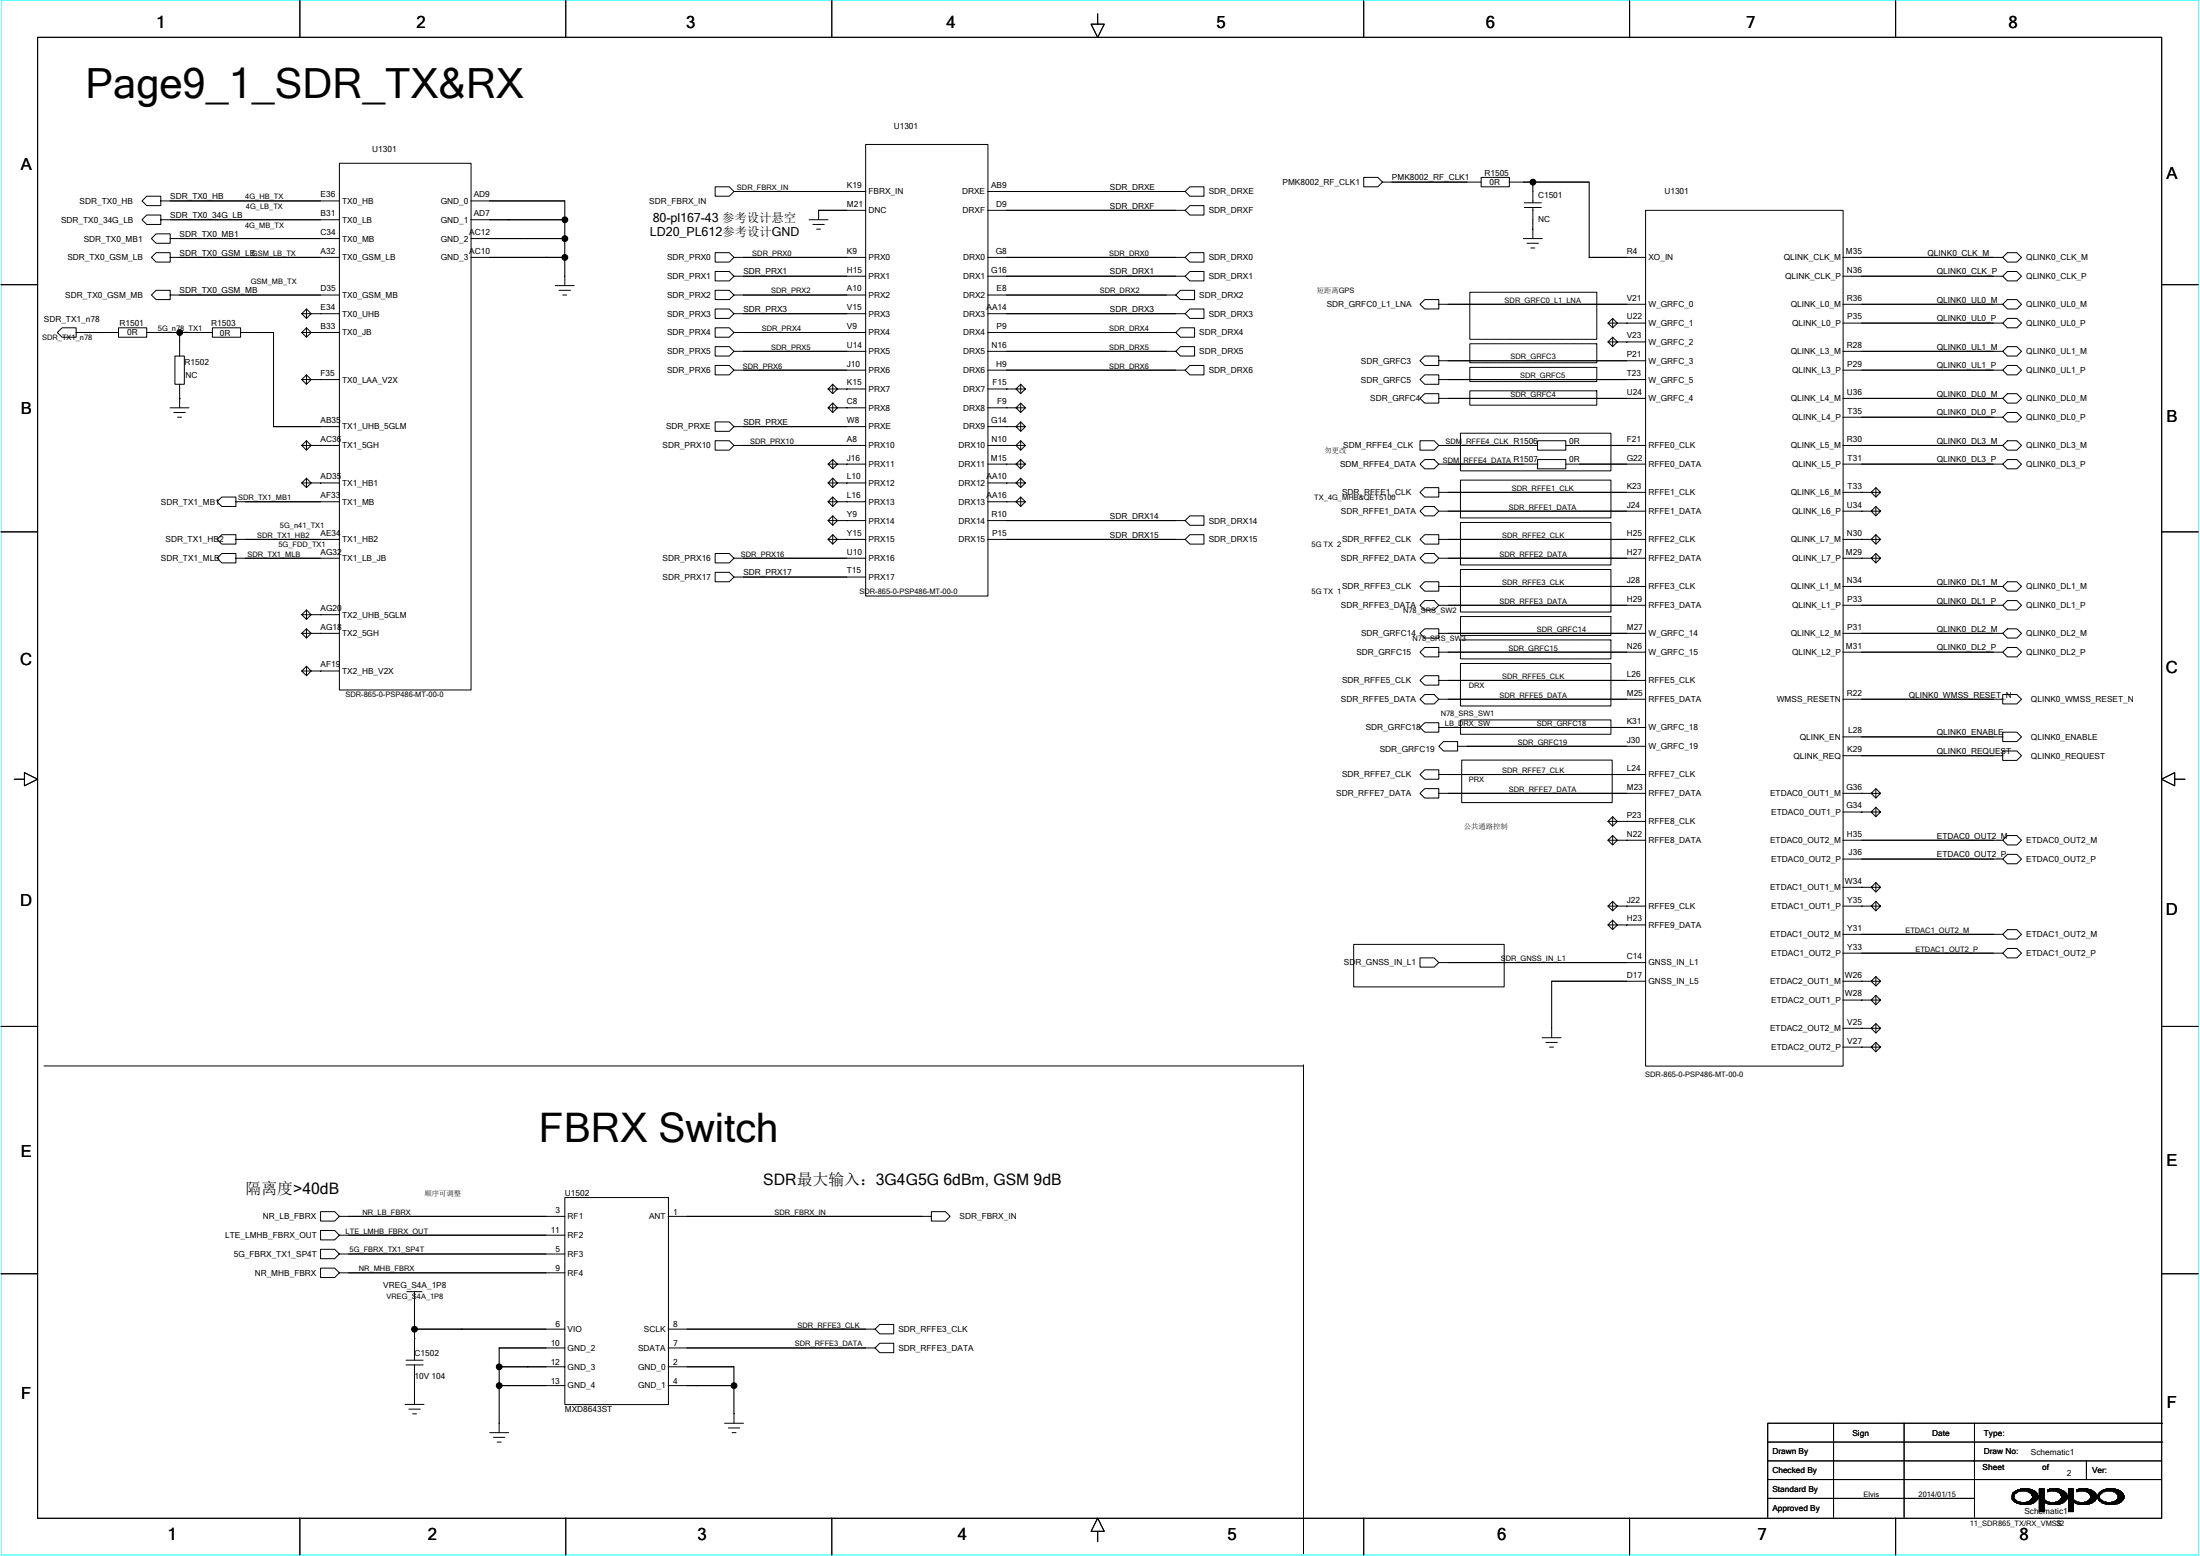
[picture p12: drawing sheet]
<svg xmlns="http://www.w3.org/2000/svg" width="297mm" height="210mm" viewBox="0 0 297 210" stroke-linecap="round" stroke-linejoin="round" font-family="sans-serif">
<path d="M.1 0h296.8v209.8h-296.8z" fill="none" stroke="#0ff" stroke-width=".14"/>
<g fill="none" stroke="#000" stroke-width=".14">
<path d="M5.1 5h286.8v199.9h-286.8zM40.5 .1v5M76.4 .1v5M112.3 .1v5M116.9 19.5h16.5v60.9h-16.5zM148.2 1.9v1.4h.9l-.9 1.7-.9-1.7h.9M184.1 .1v5M220 .1v5M255.9 .1v5M.1 38.4h5M19.2 29.7l.6-.7h1.9v1.3h-1.9zM19.8 26.5h1.9v1.2h-1.9l-.6-.6z"/>
<path d="M21.1 31.6h1.9v1.2h-1.9l-.7-.6zM21.1 34.1h1.9v1.3h-1.9l-.7-.7zM21.1 39.2h1.9v1.2h-1.9l-.7-.6zM21.7 27.1h24.1M21.7 29.7h24.1M23 32.2h22.8M23 34.7h22.8M23 39.8h22.8M45.8 22h17.8v71.1h-17.8zM63.6 27.1h12.7v11.4M63.6 32.2h12.7M63.6 34.7h12.7"/>
<path d="M63.6 29.7h12.7M75 38.5h2.5M75.5 39.2h1.5M76 39.8h.5M96.6 25.2h1.9l.6 .6-.6 .7h-1.9zM96.6 36.6h1.9l.6 .7-.6 .6h-1.9zM96.6 39.2h1.9l.6 .6-.6 .6h-1.9zM96.6 34.1h1.9l.6 .6-.6 .7h-1.9zM99.1 39.8h17.8M99.1 25.8h17.8M99.1 37.3h17.8M109.2 29.7h2.6"/>
<path d="M109.7 30.3h1.6M110.3 30.9h.5M110.5 28.4h6.4M110.5 28.4v1.3M116.9 34.7h-17.8M133.3 34.7h26.7M133.3 39.8h25.5M133.3 37.3h26.7M159.4 39.2h1.9v1.2h-1.9l-.7-.6zM160 25.8l.7-.6h1.9v1.3h-1.9zM160 28.4l.7-.7h1.9v1.3h-1.9zM160 34.7l.7-.6h1.9v1.3h-1.9z"/>
<path d="M160 25.8h-26.7M160 28.4h-26.7M160.7 36.6h1.9v1.3h-1.9l-.7-.6zM184.1 23.9h1.9l.7 .7-.7 .6h-1.9zM186.6 24.6h13.4M198.5 39.4h17.1v6.4h-17.1zM200 23.9h3.8v1.3h-3.8zM203.8 24.6h10.8v10.2M205.7 32.2h2.5M205.8 28h2.3M205.8 27.4h2.3M206.2 32.8h1.5"/>
<path d="M206.7 33.5h.5M207 28v4.2M207 24.6v2.8M214.5 34.7h7.7M222.2 28.4h26.7v115.5h-26.7zM248.8 37.3h21.6M270.4 37.3l.6-.7h1.3l.6 .7-.6 .6h-1.3zM270.4 34.7h-21.6M271 34.1h1.3l.6 .6-.6 .7h-1.3l-.6-.7zM291.8 38.4h5M8.4 44.2h1.9v1.3h-1.9l-.7-.6zM10.3 44.9h5.7"/>
<path d="M16 44.2h3.8v1.3h-3.8zM19.8 44.9h8.9M23 55h2.5M23.5 55.7h1.5M23.6 48h1.3v3.9h-1.3zM24 56.3h.5M24.3 44.9v3.2M24.3 51.8v3.2M28.7 44.2h3.8v1.3h-3.8zM32.5 44.9h4.4v12.7h8.9M40.7 44.9l.7-.7 .6 .7-.6 .6-.7-.6h1.3M40.7 42.3l.7-.6 .6 .6-.6 .7-.7-.7h1.3"/>
<path d="M40.7 51.2l.7-.6 .6 .6-.6 .7-.7-.7h1.3M41.4 41.7v1.3M41.4 44.2v1.3M41.4 50.6v1.3M41.4 59.5v1.2M42 44.9h3.8M42 42.3h3.8M42 51.2h3.8M96.6 56.9h1.9l.6 .7-.6 .6h-1.9zM96.6 41.7h1.9l.6 .6-.6 .7h-1.9zM96.6 44.2h1.9l.6 .7-.6 .6h-1.9zM96.6 46.8h1.9l.6 .6-.6 .6h-1.9z"/>
<path d="M96.6 49.3h1.9l.6 .7-.6 .6h-1.9zM96.6 59.5h1.9l.6 .6-.6 .6h-1.9zM99.1 44.9h17.8M99.1 57.6h17.8M99.1 42.3h17.8M99.1 47.4h17.8M111.8 55l.6-.6 .7 .6-.7 .7-.6-.7h1.3M111.8 52.5l.6-.6 .7 .6-.7 .6-.6-.6h1.3M112.4 51.8v1.3M112.4 54.4v1.3M113 52.5h3.9M113 55h3.9"/>
<path d="M116.9 50h-17.8M133.3 44.9h25.5M133.3 57.6h3.9M133.3 42.3h26.7M133.3 47.4h25.5M133.3 50h26.7M133.3 52.5h3.9M133.3 55h3.9M137.2 52.5h1.2l-.6 .6-.6-.6 .6-.6 .6 .6M137.2 55h1.2l-.6 .7-.6-.7 .6-.6 .6 .6M137.2 57.6h1.2l-.6 .6-.6-.6 .6-.7 .6 .7M137.8 51.8v1.3"/>
<path d="M137.8 54.4v1.3M137.8 56.9v1.3M137.8 59.5v1.2M158.7 44.9l.7-.7h1.9v1.3h-1.9zM158.7 47.4l.7-.6h1.9v1.2h-1.9zM160.7 41.7h1.9v1.3h-1.9l-.7-.7zM160.7 49.3h1.9v1.3h-1.9l-.7-.6zM191.7 59.5h1.9l.7 .6-.7 .6h-1.9zM192.4 40.4h1.9v1.3h-1.9l-.7-.6zM192.4 50.6h1.9v1.3h-1.9l-.7-.7zM192.4 48h1.9v1.3h-1.9l-.7-.6zM192.4 53.1h1.9v1.3h-1.9l-.7-.6z"/>
<path d="M194.2 41.1h28M194.2 48.7h28M197.2 58.5h20.3v5h-20.3zM198.5 49.6h17.1v1.9h-17.1zM198.5 46.4h17.1v2.6h-17.1zM198.5 52.7h17.1v2h-17.1zM207.6 59.5h3.8v1.2h-3.8zM217.1 43.6l.6-.6 .7 .6-.7 .6-.6-.6h5.1M217.1 46.1l.6-.6 .7 .6-.7 .7-.6-.7h5.1M217.7 42.9v1.3M217.7 45.5v1.3M222.2 51.2h-28"/>
<path d="M222.2 53.8h-28M248.8 41.1h21.6M248.8 43.6h21.6M248.8 47.4h21.6M248.8 50h21.6M248.8 53.8h21.6M248.8 56.3h21.6M270.4 41.1l.6-.7h1.3l.6 .7-.6 .6h-1.3zM270.4 43.6l.6-.6h1.3l.6 .6-.6 .6h-1.3zM271 46.8h1.3l.6 .6-.6 .6h-1.3l-.6-.6zM271 49.3h1.3l.6 .7-.6 .6h-1.3l-.6-.6zM271 53.1h1.3l.6 .7-.6 .6h-1.3l-.6-.6z"/>
<path d="M271 55.7h1.3l.6 .6-.6 .6h-1.3l-.6-.6zM.1 71.8h5M29.9 67.1h2v1.2h-2l-.6-.6zM29.9 74.7h2v1.3h-2l-.6-.7zM29.9 72.2h2v1.2h-2l-.6-.6zM31.8 75.3h14M31.8 67.7h14M31.8 72.8h14M40.7 65.2l.7-.7 .6 .7-.6 .6-.7-.6h1.3M40.7 60.1l.7-.6 .6 .6-.6 .6-.7-.6h1.3M41.4 64.5v1.3M42 60.1h3.8"/>
<path d="M42 65.2h3.8M96.6 77.2h1.9l.6 .7-.6 .6h-1.9zM96.6 74.7h1.9l.6 .6-.6 .7h-1.9zM99.1 77.9h17.8M111.8 72.8l.6-.6 .7 .6-.7 .6-.6-.6h1.3M111.8 70.3l.6-.7 .7 .7-.7 .6-.6-.6h1.3M111.8 67.7l.6-.6 .7 .6-.7 .6-.6-.6h1.3M111.8 65.2l.6-.7 .7 .7-.7 .6-.6-.6h1.3M111.8 62.6l.6-.6 .7 .6-.7 .7-.6-.7h1.3M112.4 62v1.3M112.4 64.5v1.3M112.4 67.1v1.2"/>
<path d="M112.4 69.6v1.3M112.4 72.1v1.3M113 72.8h3.9M113 62.6h3.9M113 65.2h3.9M113 67.7h3.9M113 70.3h3.9M116.9 75.3h-17.8M116.9 60.1h-17.8M133.3 62.6h3.9M133.3 60.1h3.9M133.3 70.3h26.7"/>
<path d="M137.2 62.6h1.2l-.6 .7-.6-.7 .6-.6 .6 .6M137.2 60.1h1.2l-.6 .6-.6-.6 .6-.6 .6 .6M137.2 65.2h1.2l-.6 .6-.6-.6 .6-.7 .6 .7M137.2 67.7h1.2l-.6 .6-.6-.6 .6-.6 .6 .6M137.2 65.2h-3.9M137.2 67.7h-3.9M137.8 62v1.3M137.8 64.5v1.3M137.8 67.1v1.2M160 72.8h-26.7M160.7 72.2h1.9v1.2h-1.9l-.7-.6zM160.7 69.6h1.9v1.3h-1.9l-.7-.6z"/>
<path d="M191.7 62.6l.7-.6h1.2l.7 .6-.7 .7h-1.2zM191.7 69l.7-.7h1.2l.7 .7-.7 .6h-1.2zM191.7 75.3l.7-.6h1.2l.7 .6-.7 .7h-1.2zM192.4 65.8h1.9v1.3h-1.9l-.7-.7zM192.4 72.2h1.9v1.2h-1.9l-.7-.6zM192.4 78.5h1.9v1.3h-1.9l-.7-.7zM194.2 62.6h13.4M197.2 64.8h20.3v5.1h-20.3zM197.2 70.5h20.3v5.7h-20.3zM197.2 76.9h20.3v5.7h-20.3zM207.6 62h3.8v1.3h-3.8zM207.6 60.1h-13.4"/>
<path d="M222.2 72.8h-28M222.2 66.4h-28M222.2 79.1h-28M222.2 62.6h-10.8M222.2 69h-28M222.2 75.3h-28M222.2 60.1h-10.8M248.8 79.1h21.6M248.8 62.6h21.6M248.8 60.1h21.6M253.3 65.8v1.3M253.3 68.3v1.3"/>
<path d="M253.3 72.1v1.3M253.3 74.7v1.3M253.9 66.4l-.6-.6-.7 .6 .7 .7 .6-.7h-5.1M253.9 69l-.6-.7-.7 .7 .7 .6 .6-.6h-5.1M253.9 72.8l-.6-.6-.7 .6 .7 .6 .6-.6h-5.1M253.9 75.3l-.6-.6-.7 .6 .7 .7 .6-.7h-5.1M270.4 60.1l.6-.6h1.3l.6 .6-.6 .6h-1.3zM270.4 62.6l.6-.6h1.3l.6 .6-.6 .7h-1.3zM271 78.5h1.3l.6 .6-.6 .7h-1.3l-.6-.7zM291.8 71.8h5M40.7 83l.7-.7 .6 .7-.6 .6-.7-.6h1.3M40.7 85.5l.7-.6 .6 .6-.6 .6-.7-.6h1.3"/>
<path d="M40.7 90.6l.7-.7 .6 .7-.6 .6-.7-.6h1.3M41.4 82.3v1.3M41.4 84.8v1.3M41.4 89.9v1.3M42 85.5h3.8M42 83h3.8M42 90.6h3.8M191.7 81.7l.7-.7h1.2l.7 .7-.7 .6h-1.2zM191.7 94.4l.7-.7h1.2l.7 .7-.7 .6h-1.2zM191.7 85.5l.7-.6h1.9v1.2h-1.9zM192.4 91.2h1.9v1.3h-1.9l-.7-.7zM192.4 97.5h1.9v1.3h-1.9l-.7-.6z"/>
<path d="M192.4 87.4h1.9v1.2h-1.9l-.7-.6zM194.2 91.8h28M194.2 94.4h28M194.2 85.5h28M194.2 98.2h28M197.2 83.2h20.3v2.5h-20.3zM197.2 97.2h20.3v1.9h-20.3zM197.2 86.4h20.3v2.5h-20.3zM197.2 89.5h20.3v5.8h-20.3zM222.2 81.7h-28M222.2 88h-28M248.8 81.7h21.6"/>
<path d="M270.4 93.7h1.9l.6 .7-.6 .6h-1.9zM270.4 98.8h1.9l.6 .6-.6 .7h-1.9zM270.4 85.5l.6-.6h1.3l.6 .6-.6 .6h-1.3zM270.4 94.4h-21.6M270.4 85.5h-21.6M270.4 88h-21.6M270.4 99.4h-21.6M271 81h1.3l.6 .7-.6 .6h-1.3l-.6-.6zM271 87.4h1.3l.6 .6-.6 .6h-1.3l-.6-.6zM1.9 105.2h1.4v-.9l1.8 .9-1.8 .8v-.8M192.4 103.9h1.9v1.3h-1.9l-.7-.7zM192.4 106.4h1.9v1.3h-1.9l-.7-.6z"/>
<path d="M194.2 104.5h28M194.2 107.1h28M194.9 100.1h1.9v1.2h-1.9l-.6-.6zM197.4 102.6h20.3v5.7h-20.3zM217.1 110.8l.6-.6 .7 .6-.7 .7-.6-.7h5.1M217.1 113.4l.6-.6 .7 .6-.7 .6-.6-.6h5.1M217.7 110.2v1.3M217.7 112.7v1.3M222.2 100.7h-25.4M253.3 106.4v1.3M253.3 108.9v1.3M253.3 119.1v1.3"/>
<path d="M253.9 119.7l-.6-.6-.7 .6 .7 .7 .6-.7h-5.1M253.9 109.6l-.6-.7-.7 .7 .7 .6 .6-.6h-5.1M253.9 107.1l-.6-.7-.7 .7 .7 .6 .6-.6h-5.1M270.4 101.3h1.9l.6 .7-.6 .6h-1.9zM270.4 102h-21.6M270.4 113.4h-21.6M270.4 115.9h-21.6M271 112.8h1.3l.6 .6-.6 .6h-1.3l-.6-.6zM271 115.3h1.3l.6 .6-.6 .7h-1.3l-.6-.7zM293.6 105.2v-.9l-1.8 .9 1.8 .8v-.8h1.4M.1 138.5h5M182.8 127.4h20.3v5.8h-20.3z"/>
<path d="M191.7 129.3h1.9l.7 .6-.7 .6h-1.9zM209.5 132.4h12.7M209.5 132.4v7.6M217.1 122.3l.6-.7 .7 .7-.7 .6-.6-.6h5.1M217.1 124.8l.6-.6 .7 .6-.7 .7-.6-.7h5.1M217.7 121.6v1.3M217.7 124.2v1.3M222.2 129.9h-28M253.3 121.6v1.3M253.3 131.8v1.3M253.3 134.3v1.3M253.3 138.1v1.3"/>
<path d="M253.9 132.4l-.6-.6-.7 .6 .7 .7 .6-.7h-5.1M253.9 135l-.6-.7-.7 .7 .7 .6 .6-.6h-5.1M253.9 138.8l-.6-.7-.7 .7 .7 .6 .6-.6h-5.1M253.9 122.3l-.6-.7-.7 .7 .7 .6 .6-.6h-5.1M270.4 126.1l.6-.6h1.3l.6 .6-.6 .6h-1.3zM270.4 126.1h-21.6M270.4 128.6h-21.6M271 128h1.3l.6 .6-.6 .7h-1.3l-.6-.7zM291.8 138.5h5M5.9 143.8h170.1M176 143.7v66M208.2 140h2.6"/>
<path d="M208.7 140.7h1.6M209.2 141.3h.6M253.3 140.7v1.2M253.9 141.3l-.6-.6-.7 .6 .7 .6 .6-.6h-5.1M.1 171.9h5M43.3 168.6h1.9l.6 .6-.6 .7h-1.9zM43.3 163.5h1.9l.6 .6-.6 .7h-1.9zM43.3 171.1h1.9l.6 .7-.6 .6h-1.9zM43.3 166.1h1.9l.6 .6-.6 .6h-1.9zM45.8 169.2h30.5M54.9 174.3h2.1M55.9 179.4h20.4"/>
<path d="M56 174.3v9.3M76.3 161.6h14v27.9h-14zM76.3 164.1h-30.5M76.3 171.8h-30.5M76.3 166.7h-30.5M90.2 164.1h35.6M90.3 161.6h.1M118.1 179.4l.7-.7h1.9v1.3h-1.9zM118.2 179.4h-28M125.7 163.5h2l.6 .6-.6 .7h-2zM291.8 171.9h5M54.7 189.5h2.6"/>
<path d="M54.8 183.6h2.3M54.8 184.2h2.3M55.2 190.2h1.5M55.7 190.8h.5M56 184.2v5.3M66.1 193.3h2.6M66.6 194h1.6M67.1 194.6h.6M67.4 181.9h8.9M67.4 184.4h8.9M67.4 187h8.9M67.4 181.9v11.4"/>
<path d="M90.2 184.4h8.9v7.7M90.2 187h8.9M97.8 192.1h2.6M98.3 192.7h1.6M98.8 193.3h.6M118.2 181.9h-28M118.8 181.3h1.9v1.2h-1.9l-.7-.6zM238.7 194.6h53.3M247.6 192v12.8M257.1 192v12.8M266.6 192v12.8M281.7 197.1v2.6"/>
<path d="M291.9 199.7h-53.2M291.9 197.1h-53.2M292 192.1h-53.3v12.6M40.5 204.9v4.9M76.4 204.9v4.9M112.3 204.9v4.9M148.2 206.7h.9l-.9-1.8-.9 1.8h.9v1.3M184.1 204.9v4.9M220 204.9v4.9M238.7 202.2h27.9M255.9 204.9v4.9M271.6 201.7h.3"/>
<path d="M271.6 201.8h.3M271.6 202h.3M271.6 202.1h.3M271.6 202.2h.3M271.6 202.3h.5v.3M271.8 201.4h.5M271.8 202.5h.4M271.8 201.4l.6-.3 .5-.2h1.1l.1 .2h.4v.1h.2v.1l.3 .1v.2h.1v.2h.1v.4h-.1a1.41 1.41 0 0 1-1.6 .8 2.59 2.59 0 0 1-1.4-.3l-.2-.2-.2-.2v-.5zM271.8 201.4v1.1M271.9 202.6h.4M271.9 201.4v.3M271.9 202.2v.4"/>
<path d="M272 201.3h.5M272 202.7h.5M272.1 201.3v.3h-.3M272.2 201.2v.3M272.2 202.4v.3M272.2 201.4h.1l.3-.2h1.1l.6 .4v.2h.2v.4h-.2v.1l-.2 .2v.1l-.5 .1-.2 .1h-.6v-.1h-.2l-.7-.4v-.6zM272.3 202.8h2.3M272.3 202.6v.3M272.4 201.1h2M272.4 201v.3M272.4 202.7v.2M272.6 201v.2"/>
<path d="M272.6 202.7v.2M272.7 201v.2M272.7 202.7v.3M272.8 200.9h1.2M272.8 200.9v.3M272.8 202.7v.3M272.8 201.2h-.5v.3M272.9 203h1.1M272.9 200.9v.3M272.9 202.8v.2M273.1 200.9v.3M273.1 202.8v.2"/>
<path d="M273.2 200.9v.3M273.2 202.8v.2M273.3 200.9v.3M273.3 202.8v.2M273.4 200.9v.3M273.4 202.8v.2M273.6 201.2h1M273.6 200.9v.3M273.6 202.7v.3M273.7 200.9v.3M273.7 202.7v.3M273.8 201.3h.9"/>
<path d="M273.8 200.9v.4M273.8 202.7v.3M274 200.9v.4M274 202.6v.4M274.1 201.4h.9M274.1 200.9v.6M274.1 202.6v.4M274.2 202.3h.9M274.2 202.5h.8M274.2 201v.5M274.2 202.4v.6M274.3 201.6h.8"/>
<path d="M274.3 201.7h.8M274.3 201.8h.8M274.3 201v.7M274.4 202h.8M274.5 201.2v1.7M274.6 201.2v1.5M274.7 201.2v1.5h-.9M274.8 201.3l.1 1.3h-.8M275 201.4v1.1M275.1 201.5v.9M275.1 202.2h-.8v.7M275.2 201.9v.2h-.8"/>
<path d="M275.3 201.3h.7M275.3 201.4h.7M275.3 201.1h.7M275.3 201.2h.7M275.3 201.6h.7M275.3 202.8h.7M275.3 201.7h.7M275.3 203h.7M275.3 203.1h.7M275.3 203.2h.7M275.3 203.3h.7M275.3 203.5h.7"/>
<path d="M275.3 203.6h.7M275.3 201.8h.7M275.3 202h.7M275.3 202.1h.7M275.3 202.2h.7M275.3 202.3h.7M275.3 202.7h1.1M275.3 202.5h.8M275.3 202.6h1M275.3 203.7h.7M275.3 204h.7M275.3 203.9h.7"/>
<path d="M275.4 200.9v3.1M275.5 200.9v3.1M275.6 200.9v3.1M275.7 200.9v3.1M275.9 200.9v3.1M276 200.9v3.1M276 200.9h-.7M276.1 202.4v.3M276.2 202.8h2.3M276.2 202.6v.3M276.4 202.7v.2M276.5 201.3v-.1h1.1l.2 .1h.2l.3 .5h.1v.4h-.1v.1l-.3 .2v.1l-.5 .1-.1 .1h-.6v-.1h-.4v-.1h-.2l-.2-.3"/>
<path d="M276.5 201v.3M276.5 202.7v.2M276.6 201v.2M276.6 202.7v.3M276.7 200.9h1.2M276.8 200.9v.3M276.8 202.7v.3M276.8 201.2h-.3M276.9 203h1M276.9 200.9v.3M276.9 202.8v.2M277 200.9v.3"/>
<path d="M277 202.8v.2M277.1 200.9v.3M277.1 202.8v.2M277.3 200.9v.3M277.3 202.8v.2M277.4 200.9v.3M277.4 202.8v.2M277.5 201.2h1v1.5M277.5 200.9v.3M277.5 202.7v.3M277.6 200.9v.3M277.6 202.7v.3"/>
<path d="M277.7 201.3h1M277.7 202.7h1M277.8 200.9v.4M277.8 202.7v.3M277.9 200.9v.4M277.9 202.6v.4M278 201.4h.9M278 202.6h.8M278 200.9v.6M278 202.6v.4M278.1 202.3h1M278.1 202.5h.8"/>
<path d="M278.1 201v.5M278.1 202.4v.6M278.3 201.6h.8M278.3 201.7h.8M278.3 201.8h.8M278.3 202.2h.8M278.3 201v.7M278.3 202.2v.7M278.3 201.1h-1.8l.3-.2h1.2v.2h.3l.5 .2v.1l.2 .2v.2h.2v.4h-.2v.1l-.3 .4-.6 .3h-1.6l-.5-.4M278.4 202h.8M278.4 202.1h.8M278.4 201.2v1.7"/>
<path d="M278.7 201.2v1.5M278.8 201.3v1.3M278.9 201.4v1.1M279 201.5v.9M279.2 201.9v.2M279.3 201.3h.6M279.3 201.4h.6M279.3 200.9h.6M279.3 201.1h.6M279.3 201.2h.6M279.3 201.6h.6M279.3 202.8h.6"/>
<path d="M279.3 201.7h.6M279.3 203h.6M279.3 203.1h.6M279.3 203.2h.6M279.3 203.3h.6M279.3 203.5h.6M279.3 203.6h.6M279.3 201.8h.6M279.3 202h.6M279.3 202.1h.6M279.3 202.2h.6M279.3 202.3h.6"/>
<path d="M279.3 202.5h.8M279.3 202.7h1M279.3 202.6h.9M279.3 203.7h.6M279.3 204h.6M279.3 203.9h.6M279.3 200.9v3.1M279.4 200.9v3.1M279.5 200.9v3.1M279.7 200.9v3.1M279.8 200.9v3.1M279.9 200.9v3.1"/>
<path d="M280.1 202.4v.3M280.2 202.8h2.3M280.2 202.6v.1M280.3 202.6v.3M280.4 201.2h.3M280.4 201.1h1.8M280.4 201.3v-.1h1.2a1 1 0 0 1 .6 .6h.1v.4h-.1v.1l-.2 .2v.1l-.5 .1-.2 .1-1-.1v-.1l-.4-.1v-.2M280.4 201.1l.3-.2h1.3v.2h.3l.7 .5 .1 .2v.4h-.1a1.57 1.57 0 0 1-1.9 .8h-.7v-.2l-.5-.1v-.1M280.4 201v.3M280.4 202.7v.2M280.6 201v.2M280.6 202.7v.3"/>
<path d="M280.7 200.9h1.2M280.7 200.9v.3M280.7 202.7v.3M280.8 203h1.1M280.8 200.9v.3M280.8 202.8v.2M280.9 200.9v.3M280.9 202.8v.2M281.1 200.9v.3M281.1 202.8v.2M281.2 200.9v.3M281.2 202.8v.2"/>
<path d="M281.3 200.9v.3M281.3 202.8v.2M281.4 201.2h1.1M281.5 200.9v.3M281.5 202.7v.3M281.6 200.9v.3M281.6 202.7v.3M281.7 201.3h.9M281.7 202.7h.9M281.7 200.9v.3M281.7 202.7v.3M281.8 200.9v.4"/>
<path d="M281.8 202.6v.4M281.9 201.4h1M282 201v.5M282 202.6v.4M282.1 202.5h.8M282.1 201v.5M282.1 202.4v.6M282.2 201.6h.8M282.2 201.7h.8M282.2 202.2h.9M282.2 202.3h.8M282.2 201v.6"/>
<path d="M282.2 202.3v.6M282.3 201.8h.8M282.3 202h.8M282.3 202.1h.8M282.3 201v1.9M282.5 201.2v1.5M282.6 201.2v1.5M282.7 201.3v1.3h-.8M282.8 201.4v1.2M283 201.7v.7M283.2 201.8h.3M283.2 202h.3"/>
<path d="M283.2 202.1h.3M283.2 202.2h.3M283.3 201.6h.3M283.3 201.7h.3M283.3 202.3h.3v.3M283.3 201.5v1M283.4 201.4h.5M283.4 202.5h.3M283.5 201.4v.4M283.5 202.1v.5M283.6 202.6h.3M283.6 201.6h.1v-.2h.1v-.1l.3-.1h1.3l.2 .1v.1h.1v.2h.2v.1h.1v.5l-.6 .5h-.3l-.1 .1h-.5l-.2-.1-.5-.1-.3-.4v-.5h.1z"/>
<path d="M283.6 201.3v.4M283.7 201.2h.3v-.1h.3v-.2h1.3v.2h.4v.1h.3v.1a.63 .63 0 0 1 .3 1v.2l-.5 .2v.1a3.4 3.4 0 0 1-2.1 0l-.5-.2-.2-.3a.63 .63 0 0 1 .4-1zM283.7 202.4v.3h.4M283.8 201.2h.6M283.8 202.8h2.3M283.8 201.2v.3M283.8 202.4v.5M284 201v.3M284 202.6v.3M284.1 201.1h1.8M284.1 201v.3M284.1 202.7v.2"/>
<path d="M284.1 201.3h-.4v.3M284.2 201v.2M284.2 202.7v.3M284.3 200.9v.3M284.3 202.7v.3M284.5 200.9h1M284.5 203h1M284.5 200.9v.3M284.5 202.8v.2M284.6 200.9v.3M284.6 202.8v.2M284.7 200.9v.3"/>
<path d="M284.7 202.8v.2M284.9 200.9v.3M284.9 202.8v.2M285 200.9v.3M285 202.8v.2M285.1 201.2h1v1.7M285.1 200.9v.3M285.1 202.7v.3M285.2 200.9v.3M285.2 202.7v.3M285.3 201.3h1M285.4 200.9v.4"/>
<path d="M285.4 202.7v.3M285.5 200.9v.4M285.5 202.6v.4M285.6 201.4h.9M285.6 202.6h.8M285.6 200.9v.4M285.6 202.6v.4M285.7 202.5h.8M285.7 201v.5M285.7 202.4v.6M285.9 201.6h.8M285.9 201.7h.8"/>
<path d="M285.9 201v.7M286 201.8h.8v.4M286 202h.8M286 202.1h.8M286 202.2h.8M286 201v1.9M286.3 201.2v1.5h-1M286.4 201.3v1.4M286.5 201.4v1.1M286.6 201.5v.9M286.7 202.3h-.8v.7"/>
<circle cx="76.3" cy="34.7" r=".39"/>
<circle cx="76.3" cy="29.7" r=".39"/>
<circle cx="76.3" cy="32.2" r=".39"/>
<circle cx="207" cy="24.6" r=".39"/>
<circle cx="24.3" cy="44.9" r=".39"/>
<circle cx="56" cy="179.4" r=".39"/>
<circle cx="67.4" cy="184.5" r=".39"/>
<circle cx="67.4" cy="187" r=".39"/>
<circle cx="99.1" cy="187" r=".39"/>
</g>
<path d="M205.7 24.6h1.3zM207 29.7v1.2zM207 24.6v1.2zM21.7 44.9h1.3zM23 44.9h1.3zM24.3 44.9v1.2zM56 179.4v1.2zM56 180.6v1.3zM67.4 187h1.3zM92.8 187h1.2z" fill="#000"/>
<g fill="#000">
<circle cx="76.3" cy="29.7" r=".4"/>
<circle cx="76.3" cy="34.7" r=".4"/>
<circle cx="76.3" cy="32.2" r=".4"/>
<circle cx="207" cy="24.6" r=".4"/>
<circle cx="24.3" cy="44.9" r=".4"/>
<circle cx="56" cy="179.4" r=".4"/>
<circle cx="67.4" cy="184.4" r=".4"/>
<circle cx="67.4" cy="187" r=".4"/>
<circle cx="99.1" cy="187" r=".4"/>
</g>
<text font-size="5.6" x="11.6" y="13.3">Page9_1_SDR_TX&amp;RX</text>
<text font-size="5.5" x="72.8" y="154.1">FBRX Switch</text>
<g font-size="2.2">
<text x="21.1" y="3.8">1</text>
<text x="56.2" y="3.8">2</text>
<text x="92.7" y="3.8">3</text>
<text x="127.8" y="3.8">4</text>
<text x="164.2" y="3.8">5</text>
<text x="200.6" y="3.8">6</text>
<text x="235.8" y="3.8">7</text>
<text x="271.2" y="3.8">8</text>
<text x="2.8" y="23">A</text>
<text x="292.5" y="24.1">A</text>
<text x="2.8" y="55.8">B</text>
<text x="292.5" y="57">B</text>
<text x="2.7" y="89.7">C</text>
<text x="292.4" y="90.8">C</text>
<text x="2.7" y="122.3">D</text>
<text x="292.4" y="123.5">D</text>
<text x="2.8" y="156.2">E</text>
<text x="292.5" y="157.3">E</text>
<text x="2.9" y="188.8">F</text>
<text x="292.6" y="189.9">F</text>
<text x="22.6" y="207.8">1</text>
<text x="57.8" y="207.8">2</text>
<text x="94.2" y="207.8">3</text>
<text x="129.3" y="207.8">4</text>
<text x="165.7" y="207.8">5</text>
<text x="202.2" y="207.8">6</text>
<text x="237.3" y="207.8">7</text>
<text x="272.7" y="207.8">8</text>
</g>
<g font-size="2.1">
<text x="33.2" y="161.2">隔离度&gt;40dB</text>
<text x="103.1" y="159.9">SDR最大输入：3G4G5G 6dBm, GSM 9dB</text>
</g>
<g font-size="1.7">
<text x="88.1" y="29.9">80-pl167-43 参考设计悬空</text>
<text x="87.8" y="31.8">LD20_PL612参考设计GND</text>
</g>
<g font-size="1.1">
<text x="120.7" y="17.4">U1301</text>
<text x="50.2" y="20.5">U1301</text>
<text x="200.4" y="23.7">R1505</text>
<text x="10.7" y="27.5">SDR_TX0_HB</text>
<text x="23" y="26.9">SDR_TX0_HB</text>
<text x="23" y="29.4">SDR_TX0_34G_LB</text>
<text x="43.3" y="26.6">E36</text>
<text x="43.3" y="29.2">B31</text>
<text x="46.2" y="27.5">TX0_HB</text>
<text x="59.5" y="27.5">GND_0</text>
<text x="64" y="29.2">AD7</text>
<text x="64" y="26.6">AD9</text>
<text x="87.7" y="27.5">SDR_FBRX_IN</text>
<text x="114.3" y="25.4">K19</text>
<text x="114.3" y="27.9">M21</text>
<text x="117.3" y="26.2">FBRX_IN</text>
<text x="117.3" y="28.8">DNC</text>
<text x="129.9" y="26.2">DRXE</text>
<text x="130" y="28.8">DRXF</text>
<text x="133.8" y="25.4">AB9</text>
<text x="134.5" y="27.9">D9</text>
<text x="149.9" y="25.6">SDR_DRXE</text>
<text x="149.9" y="28.2">SDR_DRXF</text>
<text x="163.2" y="26.2">SDR_DRXE</text>
<text x="163.2" y="28.8">SDR_DRXF</text>
<text x="173.2" y="25">PMK8002_RF_CLK1</text>
<text x="187.9" y="24.3">PMK8002_RF_CLK1</text>
<text x="201.1" y="24.9">0R</text>
<text x="207.7" y="26.7">C1501</text>
<text x="207.7" y="29.9">NC</text>
<text x="224.7" y="26.2">U1301</text>
<text x="8.3" y="30">SDR_TX0_34G_LB</text>
<text x="9.1" y="35.1">SDR_TX0_GSM_LB</text>
<text x="11.3" y="32.6">SDR_TX0_MB1</text>
<text x="24.3" y="32">SDR_TX0_MB1</text>
<text x="24.3" y="34.5">SDR_TX0_GSM_LBGSM_LB_TX</text>
<text x="43.3" y="34.2">A32</text>
<text x="43.3" y="31.7">C34</text>
<text x="46.2" y="30">TX0_LB</text>
<text x="46.2" y="32.6">TX0_MB</text>
<text x="46.2" y="35.1">TX0_GSM_LB</text>
<text x="59.5" y="30">GND_1</text>
<text x="59.5" y="32.6">GND_2</text>
<text x="59.5" y="35.1">GND_3</text>
<text x="63.3" y="31.7">AC12</text>
<text x="63.3" y="34.2">AC10</text>
<text x="90.1" y="35.1">SDR_PRX0</text>
<text x="114.3" y="34.2">K9</text>
<text x="117.3" y="35.1">PRX0</text>
<text x="130" y="35.1">DRX0</text>
<text x="134.4" y="34.2">G8</text>
<text x="163.2" y="35.1">SDR_DRX0</text>
<text x="219.6" y="34.2">R4</text>
<text x="222.6" y="35.1">XO_IN</text>
<text x="240.9" y="35.1">QLINK_CLK_M</text>
<text x="249.2" y="34.2">M35</text>
<text x="260.2" y="34.5">QLINK0_CLK_M</text>
<text x="273.6" y="35.1">QLINK0_CLK_M</text>
<text x="8.8" y="40.2">SDR_TX0_GSM_MB</text>
<text x="24.3" y="39.6">SDR_TX0_GSM_MB</text>
<text x="43.3" y="39.3">D35</text>
<text x="43.3" y="41.8">E34</text>
<text x="46.2" y="40.2">TX0_GSM_MB</text>
<text x="90.1" y="40.2">SDR_PRX2</text>
<text x="90.1" y="37.7">SDR_PRX1</text>
<text x="100.4" y="37">SDR_PRX1</text>
<text x="114.3" y="36.8">H15</text>
<text x="114.3" y="39.3">A10</text>
<text x="114.3" y="41.8">V15</text>
<text x="117.3" y="37.7">PRX1</text>
<text x="117.3" y="40.2">PRX2</text>
<text x="130" y="37.7">DRX1</text>
<text x="130" y="40.2">DRX2</text>
<text x="133.2" y="41.8">AA14</text>
<text x="133.8" y="36.8">G16</text>
<text x="134.6" y="39.3">E8</text>
<text x="149.9" y="37">SDR_DRX1</text>
<text x="161.9" y="40.2">SDR_DRX2</text>
<text x="163.2" y="37.7">SDR_DRX1</text>
<text x="179.1" y="41.4">SDR_GRFC0_L1_LNA</text>
<text x="219.6" y="40.6">V21</text>
<text x="222.6" y="41.4">W_GRFC_0</text>
<text x="241" y="37.7">QLINK_CLK_P</text>
<text x="241.8" y="41.4">QLINK_L0_M</text>
<text x="249.3" y="36.8">N36</text>
<text x="249.3" y="40.6">R36</text>
<text x="261.5" y="37">QLINK0_CLK_P</text>
<text x="261.5" y="40.8">QLINK0_UL0_M</text>
<text x="273.6" y="37.7">QLINK0_CLK_P</text>
<text x="273.6" y="41.4">QLINK0_UL0_M</text>
<text x="5.9" y="43.5">SDR_TX1_n78</text>
<text x="16.1" y="44">R1501</text>
<text x="17.2" y="45.2">0R</text>
<text x="28.5" y="44">R1503</text>
<text x="29.7" y="45.3">0R</text>
<text x="43.3" y="44.4">B33</text>
<text x="46.2" y="42.7">TX0_UHB</text>
<text x="46.2" y="45.3">TX0_JB</text>
<text x="90.1" y="45.3">SDR_PRX4</text>
<text x="90.1" y="47.8">SDR_PRX5</text>
<text x="90.1" y="42.7">SDR_PRX3</text>
<text x="100.4" y="42.1">SDR_PRX3</text>
<text x="114.3" y="44.4">V9</text>
<text x="114.3" y="46.9">U14</text>
<text x="117.3" y="42.7">PRX3</text>
<text x="117.3" y="45.3">PRX4</text>
<text x="117.3" y="47.8">PRX5</text>
<text x="130" y="42.7">DRX3</text>
<text x="130" y="45.3">DRX4</text>
<text x="130" y="47.8">DRX5</text>
<text x="133.9" y="46.9">N16</text>
<text x="134.6" y="44.4">P9</text>
<text x="149.9" y="42.1">SDR_DRX3</text>
<text x="161.9" y="45.3">SDR_DRX4</text>
<text x="161.9" y="47.8">SDR_DRX5</text>
<text x="163.2" y="42.7">SDR_DRX3</text>
<text x="219.6" y="43.1">U22</text>
<text x="219.6" y="45.7">V23</text>
<text x="222.6" y="44">W_GRFC_1</text>
<text x="222.6" y="46.5">W_GRFC_2</text>
<text x="241.8" y="47.8">QLINK_L3_M</text>
<text x="242" y="44">QLINK_L0_P</text>
<text x="249.3" y="46.9">R28</text>
<text x="249.4" y="43.1">P35</text>
<text x="261.5" y="43.4">QLINK0_UL0_P</text>
<text x="261.5" y="47.2">QLINK0_UL1_M</text>
<text x="273.6" y="44">QLINK0_UL0_P</text>
<text x="273.6" y="47.8">QLINK0_UL1_M</text>
<text x="24.9" y="49.3">R1502</text>
<text x="25" y="51">NC</text>
<text x="43.3" y="50.7">F35</text>
<text x="46.2" y="51.6">TX0_LAA_V2X</text>
<text x="90.1" y="50.3">SDR_PRX6</text>
<text x="114.3" y="49.5">J10</text>
<text x="114.3" y="52">K15</text>
<text x="117.3" y="50.3">PRX6</text>
<text x="117.3" y="52.9">PRX7</text>
<text x="130" y="50.3">DRX6</text>
<text x="130" y="52.9">DRX7</text>
<text x="134" y="52">F15</text>
<text x="134.5" y="49.5">H9</text>
<text x="163.2" y="50.3">SDR_DRX6</text>
<text x="183.7" y="49.1">SDR_GRFC3</text>
<text x="183.7" y="51.6">SDR_GRFC5</text>
<text x="219.6" y="53.3">U24</text>
<text x="219.6" y="48.2">P21</text>
<text x="219.6" y="50.7">T23</text>
<text x="222.6" y="49.1">W_GRFC_3</text>
<text x="222.6" y="51.6">W_GRFC_5</text>
<text x="242" y="50.3">QLINK_L3_P</text>
<text x="249.3" y="53.3">U36</text>
<text x="249.4" y="49.5">P29</text>
<text x="261.5" y="49.7">QLINK0_UL1_P</text>
<text x="261.5" y="53.5">QLINK0_DL0_M</text>
<text x="273.6" y="50.3">QLINK0_UL1_P</text>
<text x="43.3" y="57.1">AB35</text>
<text x="43.3" y="59.6">AC36</text>
<text x="46.2" y="58">TX1_UHB_5GLM</text>
<text x="89.9" y="58">SDR_PRXE</text>
<text x="100.4" y="57.3">SDR_PRXE</text>
<text x="114.3" y="54.5">C8</text>
<text x="114.3" y="57.1">W8</text>
<text x="114.3" y="59.6">A8</text>
<text x="117.3" y="55.4">PRX8</text>
<text x="117.3" y="58">PRXE</text>
<text x="130" y="55.4">DRX8</text>
<text x="130" y="58">DRX9</text>
<text x="133.8" y="57.1">G14</text>
<text x="133.9" y="59.6">N10</text>
<text x="134.6" y="54.5">F9</text>
<text x="185" y="54.1">SDR_GRFC4</text>
<text x="211.9" y="59.9">0R</text>
<text x="219.6" y="59.6">F21</text>
<text x="222.6" y="54.1">W_GRFC_4</text>
<text x="241.8" y="54.1">QLINK_L4_M</text>
<text x="242" y="56.7">QLINK_L4_P</text>
<text x="249.3" y="59.6">R30</text>
<text x="249.5" y="55.8">T35</text>
<text x="261.5" y="56.1">QLINK0_DL0_P</text>
<text x="261.5" y="59.9">QLINK0_DL3_M</text>
<text x="273.6" y="54.1">QLINK0_DL0_M</text>
<text x="273.6" y="56.7">QLINK0_DL0_P</text>
<text x="43.3" y="64.7">AD35</text>
<text x="46.2" y="60.5">TX1_5GH</text>
<text x="46.2" y="65.6">TX1_HB1</text>
<text x="89.4" y="60.5">SDR_PRX10</text>
<text x="114.3" y="62.2">J16</text>
<text x="114.3" y="64.7">L10</text>
<text x="117.3" y="60.5">PRX10</text>
<text x="117.3" y="63">PRX11</text>
<text x="117.3" y="65.6">PRX12</text>
<text x="129.4" y="60.5">DRX10</text>
<text x="129.4" y="63">DRX11</text>
<text x="129.4" y="65.6">DRX12</text>
<text x="133.2" y="64.7">AA10</text>
<text x="133.8" y="62.2">M15</text>
<text x="180.9" y="63">SDM_RFFE4_DATA</text>
<text x="181.4" y="60.5">SDM_RFFE4_CLK</text>
<text x="211.9" y="62.4">0R</text>
<text x="219.6" y="62.2">G22</text>
<text x="219.6" y="66">K23</text>
<text x="222.6" y="60.5">RFFE0_CLK</text>
<text x="222.6" y="63">RFFE0_DATA</text>
<text x="241.8" y="60.5">QLINK_L5_M</text>
<text x="242" y="63">QLINK_L5_P</text>
<text x="249.5" y="62.2">T31</text>
<text x="249.5" y="66">T33</text>
<text x="261.5" y="62.4">QLINK0_DL3_P</text>
<text x="273.6" y="60.5">QLINK0_DL3_M</text>
<text x="273.6" y="63">QLINK0_DL3_P</text>
<text x="21.7" y="68.1">SDR_TX1_MB1</text>
<text x="43.3" y="67.2">AF33</text>
<text x="46.2" y="68.1">TX1_MB</text>
<text x="114.3" y="67.2">L16</text>
<text x="114.3" y="69.8">Y9</text>
<text x="117.3" y="68.1">PRX13</text>
<text x="117.3" y="70.7">PRX14</text>
<text x="129.4" y="68.1">DRX13</text>
<text x="129.4" y="70.7">DRX14</text>
<text x="133.2" y="67.2">AA16</text>
<text x="133.9" y="69.8">R10</text>
<text x="149.9" y="70">SDR_DRX14</text>
<text x="163.2" y="70.7">SDR_DRX14</text>
<text x="181" y="69.4">SDR_RFFE1_DATA</text>
<text x="181.2" y="66.8">SDR_RFFE1_CLK</text>
<text x="219.6" y="68.5">J24</text>
<text x="222.6" y="69.4">RFFE1_DATA</text>
<text x="222.6" y="66.8">RFFE1_CLK</text>
<text x="241.8" y="66.8">QLINK_L6_M</text>
<text x="242" y="69.4">QLINK_L6_P</text>
<text x="249.3" y="68.5">U34</text>
<text x="21.7" y="75.7">SDR_TX1_MLB</text>
<text x="22.3" y="73.2">SDR_TX1_HB2</text>
<text x="43.3" y="74.8">AG32</text>
<text x="43.3" y="72.3">AE34</text>
<text x="46.2" y="73.2">TX1_HB2</text>
<text x="46.2" y="75.7">TX1_LB_JB</text>
<text x="89.4" y="75.7">SDR_PRX16</text>
<text x="100.4" y="77.6">SDR_PRX17</text>
<text x="114.3" y="72.3">Y15</text>
<text x="114.3" y="74.8">U10</text>
<text x="114.3" y="77.4">T15</text>
<text x="117.3" y="73.2">PRX15</text>
<text x="117.3" y="75.7">PRX16</text>
<text x="129.4" y="73.2">DRX15</text>
<text x="133.9" y="72.3">P15</text>
<text x="149.9" y="72.6">SDR_DRX15</text>
<text x="163.2" y="73.2">SDR_DRX15</text>
<text x="181" y="75.7">SDR_RFFE2_DATA</text>
<text x="181.2" y="73.2">SDR_RFFE2_CLK</text>
<text x="219.6" y="74.8">H27</text>
<text x="219.6" y="72.3">H25</text>
<text x="222.6" y="75.7">RFFE2_DATA</text>
<text x="222.6" y="73.2">RFFE2_CLK</text>
<text x="241.8" y="73.2">QLINK_L7_M</text>
<text x="242" y="75.7">QLINK_L7_P</text>
<text x="249.2" y="74.8">M29</text>
<text x="249.3" y="72.3">N30</text>
<text x="43.3" y="82.5">AG20</text>
<text x="46.2" y="83.4">TX2_UHB_5GLM</text>
<text x="89.4" y="78.3">SDR_PRX17</text>
<text x="117.3" y="78.3">PRX17</text>
<text x="181" y="82.1">SDR_RFFE3_DATA</text>
<text x="181.2" y="79.5">SDR_RFFE3_CLK</text>
<text x="219.6" y="81.2">H29</text>
<text x="219.6" y="78.7">J28</text>
<text x="222.6" y="82.1">RFFE3_DATA</text>
<text x="222.6" y="79.5">RFFE3_CLK</text>
<text x="241.8" y="79.5">QLINK_L1_M</text>
<text x="242" y="82.1">QLINK_L1_P</text>
<text x="249.3" y="78.7">N34</text>
<text x="249.4" y="81.2">P33</text>
<text x="261.5" y="78.9">QLINK0_DL1_M</text>
<text x="261.5" y="81.4">QLINK0_DL1_P</text>
<text x="273.6" y="79.5">QLINK0_DL1_M</text>
<text x="273.6" y="82.1">QLINK0_DL1_P</text>
<text x="43.3" y="85">AG18</text>
<text x="46.2" y="85.9">TX2_5GH</text>
<text x="183.1" y="88.4">SDR_GRFC15</text>
<text x="183.8" y="85.9">SDR_GRFC14</text>
<text x="219.6" y="87.5">N26</text>
<text x="219.6" y="85">M27</text>
<text x="222.6" y="85.9">W_GRFC_14</text>
<text x="222.6" y="88.4">W_GRFC_15</text>
<text x="241.8" y="85.9">QLINK_L2_M</text>
<text x="242" y="88.4">QLINK_L2_P</text>
<text x="249.2" y="87.5">M31</text>
<text x="249.4" y="85">P31</text>
<text x="261.5" y="87.8">QLINK0_DL2_P</text>
<text x="261.5" y="85.2">QLINK0_DL2_M</text>
<text x="273.6" y="85.9">QLINK0_DL2_M</text>
<text x="273.6" y="88.4">QLINK0_DL2_P</text>
<text x="43.3" y="90.1">AF19</text>
<text x="46.2" y="91">TX2_HB_V2X</text>
<text x="181" y="94.8">SDR_RFFE5_DATA</text>
<text x="181.2" y="92.2">SDR_RFFE5_CLK</text>
<text x="219.6" y="93.9">M25</text>
<text x="219.6" y="91.3">L26</text>
<text x="222.6" y="92.2">RFFE5_CLK</text>
<text x="222.6" y="94.8">RFFE5_DATA</text>
<text x="239.9" y="94.8">WMSS_RESETN</text>
<text x="249.3" y="93.9">R22</text>
<text x="257.7" y="94.1">QLINK0_WMSS_RESET_N</text>
<text x="274.2" y="94.8">QLINK0_WMSS_RESET_N</text>
<text x="184.4" y="98.6">SDR_GRFC18</text>
<text x="186.3" y="101.5">SDR_GRFC19</text>
<text x="219.6" y="97.7">K31</text>
<text x="219.6" y="100.2">J30</text>
<text x="222.6" y="98.6">W_GRFC_18</text>
<text x="222.6" y="101.1">W_GRFC_19</text>
<text x="243" y="99.8">QLINK_EN</text>
<text x="249.4" y="101.5">K29</text>
<text x="249.5" y="99">L28</text>
<text x="261.5" y="99.2">QLINK0_ENABLE</text>
<text x="261.5" y="101.7">QLINK0_REQUEST</text>
<text x="274.2" y="99.8">QLINK0_ENABLE</text>
<text x="180.4" y="107.5">SDR_RFFE7_DATA</text>
<text x="181.2" y="104.9">SDR_RFFE7_CLK</text>
<text x="219.6" y="106.6">M23</text>
<text x="219.6" y="104">L24</text>
<text x="222.6" y="104.9">RFFE7_CLK</text>
<text x="222.6" y="107.5">RFFE7_DATA</text>
<text x="239" y="107.5">ETDAC0_OUT1_M</text>
<text x="242.1" y="102.4">QLINK_REQ</text>
<text x="249.3" y="106.6">G36</text>
<text x="274.2" y="102.4">QLINK0_REQUEST</text>
<text x="219.6" y="112.9">N22</text>
<text x="219.6" y="110.4">P23</text>
<text x="222.6" y="111.2">RFFE8_CLK</text>
<text x="222.6" y="113.8">RFFE8_DATA</text>
<text x="239" y="113.8">ETDAC0_OUT2_M</text>
<text x="239.2" y="110">ETDAC0_OUT1_P</text>
<text x="249.3" y="109.1">G34</text>
<text x="249.3" y="112.9">H35</text>
<text x="261.5" y="113.2">ETDAC0_OUT2_M</text>
<text x="273.6" y="113.8">ETDAC0_OUT2_M</text>
<text x="239.2" y="116.3">ETDAC0_OUT2_P</text>
<text x="249.1" y="119.3">W34</text>
<text x="249.6" y="115.4">J36</text>
<text x="261.5" y="115.7">ETDAC0_OUT2_P</text>
<text x="273.6" y="116.3">ETDAC0_OUT2_P</text>
<text x="219.6" y="121.8">J22</text>
<text x="219.6" y="124.3">H23</text>
<text x="222.6" y="122.7">RFFE9_CLK</text>
<text x="222.6" y="125.2">RFFE9_DATA</text>
<text x="239" y="120.1">ETDAC1_OUT1_M</text>
<text x="239.2" y="122.7">ETDAC1_OUT1_P</text>
<text x="249.4" y="121.8">Y35</text>
<text x="249.4" y="125.6">Y31</text>
<text x="181.4" y="130.3">SDR_GNSS_IN_L1</text>
<text x="219.6" y="131.9">D17</text>
<text x="219.6" y="129.4">C14</text>
<text x="222.6" y="130.3">GNSS_IN_L1</text>
<text x="239" y="126.5">ETDAC1_OUT2_M</text>
<text x="239.2" y="129">ETDAC1_OUT2_P</text>
<text x="249.1" y="131.9">W26</text>
<text x="249.4" y="128.1">Y33</text>
<text x="273.6" y="126.5">ETDAC1_OUT2_M</text>
<text x="273.6" y="129">ETDAC1_OUT2_P</text>
<text x="222.6" y="132.8">GNSS_IN_L5</text>
<text x="239" y="132.8">ETDAC2_OUT1_M</text>
<text x="239.2" y="135.3">ETDAC2_OUT1_P</text>
<text x="249.1" y="134.5">W28</text>
<text x="239" y="139.1">ETDAC2_OUT2_M</text>
<text x="239.2" y="141.7">ETDAC2_OUT2_P</text>
<text x="249.4" y="140.8">V27</text>
<text x="249.4" y="138.3">V25</text>
<text x="76.3" y="161.4">U1502</text>
<text x="30.4" y="167.1">LTE_LMHB_FBRX_OUT</text>
<text x="35.5" y="164.5">NR_LB_FBRX</text>
<text x="74.4" y="166.5">11</text>
<text x="75" y="163.7">3</text>
<text x="76.6" y="164.5">RF1</text>
<text x="76.6" y="167.1">RF2</text>
<text x="87.6" y="164.5">ANT</text>
<text x="90.9" y="163.9">1</text>
<text x="129.6" y="164.5">SDR_FBRX_IN</text>
<text x="31.6" y="169.6">5G_FBRX_TX1_SP4T</text>
<text x="34.4" y="172.1">NR_MHB_FBRX</text>
<text x="51.7" y="173.8">VREG_S4A_1P8</text>
<text x="75" y="171.5">9</text>
<text x="75" y="169">5</text>
<text x="76.6" y="169.6">RF3</text>
<text x="76.6" y="172.1">RF4</text>
<text x="75" y="179.1">6</text>
<text x="76.6" y="179.8">VIO</text>
<text x="86.9" y="179.8">SCLK</text>
<text x="90.9" y="179.1">8</text>
<text x="121.3" y="179.8">SDR_RFFE3_CLK</text>
<text x="56" y="182.9">C1502</text>
<text x="74.4" y="181.7">10</text>
<text x="74.4" y="184.2">12</text>
<text x="76.6" y="182.3">GND_2</text>
<text x="76.6" y="184.8">GND_3</text>
<text x="86.1" y="182.3">SDATA</text>
<text x="86.2" y="184.8">GND_0</text>
<text x="90.9" y="184.2">2</text>
<text x="90.9" y="181.7">7</text>
<text x="121.3" y="182.3">SDR_RFFE3_DATA</text>
<text x="56" y="186.1">10V 104</text>
<text x="74.4" y="186.8">13</text>
<text x="76.3" y="190.5">MXD8643ST</text>
<text x="76.6" y="187.4">GND_4</text>
<text x="86.2" y="187.4">GND_1</text>
<text x="90.9" y="186.8">4</text>
<text x="239.3" y="196.3">Drawn By</text>
<text x="250.1" y="193.7">Sign</text>
<text x="260.9" y="193.7">Date</text>
<text x="267.9" y="193.7">Type:</text>
<text x="267.9" y="196.3">Draw No:</text>
<text x="274.2" y="196.4">Schematic1</text>
<text x="239.3" y="198.8">Checked By</text>
<text x="239.3" y="201.3">Standard By</text>
<text x="239.3" y="203.9">Approved By</text>
<text x="267.7" y="198.3">Sheet</text>
<text x="275.7" y="198.3">of</text>
<text x="279" y="199.2">2</text>
<text x="282.5" y="198.8">Ver:</text>
<text x="273.3" y="204.4">Schematic1</text>
</g>
<g font-size="1">
<text x="33.1" y="26.9">4G_HB_TX</text>
<text x="33.2" y="28.2">4G_LB_TX</text>
<text x="99.5" y="25.6">SDR_FBRX_IN</text>
<text x="33.1" y="30.7">4G_MB_TX</text>
<text x="101.6" y="34.5">SDR_PRX0</text>
<text x="149.8" y="34.5">SDR_DRX0</text>
<text x="33.9" y="38.3">GSM_MB_TX</text>
<text x="104.1" y="39.6">SDR_PRX2</text>
<text x="148.5" y="39.6">SDR_DRX2</text>
<text x="177.8" y="39.6">短距离GPS</text>
<text x="203.2" y="40.9">SDR_GRFC0_L1_LNA</text>
<text x="5.7" y="45.9">SDR_TX1_n78</text>
<text x="21.3" y="44.7">5G_n78_TX1</text>
<text x="102.8" y="44.7">SDR_PRX4</text>
<text x="104.1" y="47.2">SDR_PRX5</text>
<text x="149.8" y="44.7">SDR_DRX4</text>
<text x="149.8" y="47.2">SDR_DRX5</text>
<text x="100.3" y="49.7">SDR_PRX6</text>
<text x="149.8" y="49.7">SDR_DRX6</text>
<text x="204" y="48.5">SDR_GRFC3</text>
<text x="204" y="53.6">SDR_GRFC4</text>
<text x="205.2" y="51">SDR_GRFC5</text>
<text x="101.3" y="59.9">SDR_PRX10</text>
<text x="195.2" y="59.9">SDM_RFFE4_CLK R1506</text>
<text x="178.8" y="61.2">勿更改</text>
<text x="194.8" y="62.4">SDM_RFFE4_DATA R1507</text>
<text x="32.1" y="67.5">SDR_TX1_MB1</text>
<text x="37.8" y="71.3">5G_n41_TX1</text>
<text x="177.5" y="67.5">TX_4G_MHB&amp;QET5100</text>
<text x="203.7" y="68.8">SDR_RFFE1_DATA</text>
<text x="204.1" y="66.2">SDR_RFFE1_CLK</text>
<text x="33.4" y="75.1">SDR_TX1_MLB</text>
<text x="34.7" y="72.6">SDR_TX1_HB2</text>
<text x="37.6" y="73.9">5G_FDD_TX1</text>
<text x="100" y="75.1">SDR_PRX16</text>
<text x="177.1" y="73.9">5G TX 2</text>
<text x="202.5" y="75.1">SDR_RFFE2_DATA</text>
<text x="202.8" y="72.6">SDR_RFFE2_CLK</text>
<text x="116.1" y="80.2">SDR-865-0-PSP486-MT-00-0</text>
<text x="177.1" y="80.2">5G TX 1</text>
<text x="189.4" y="82.7">N78_SRS_SW2</text>
<text x="202.5" y="81.5">SDR_RFFE3_DATA</text>
<text x="202.8" y="78.9">SDR_RFFE3_CLK</text>
<text x="190.7" y="86.5">N78_SRS_SW3</text>
<text x="203.7" y="87.8">SDR_GRFC15</text>
<text x="207.5" y="85.3">SDR_GRFC14</text>
<text x="46.6" y="94.1">SDR-865-0-PSP486-MT-00-0</text>
<text x="198.3" y="92.9">DRX</text>
<text x="202.5" y="94.1">SDR_RFFE5_DATA</text>
<text x="202.8" y="91.6">SDR_RFFE5_CLK</text>
<text x="194.5" y="96.7">N78_SRS_SW1</text>
<text x="195.1" y="98">LB_DRX_SW</text>
<text x="204.9" y="100.5">SDR_GRFC19</text>
<text x="207.5" y="98">SDR_GRFC18</text>
<text x="198.3" y="105.6">PRX</text>
<text x="202.8" y="104.3">SDR_RFFE7_CLK</text>
<text x="203.7" y="106.8">SDR_RFFE7_DATA</text>
<text x="197.6" y="111.9">公共通路控制</text>
<text x="257.3" y="125.9">ETDAC1_OUT2_M</text>
<text x="202.6" y="129.7">SDR_GNSS_IN_L1</text>
<text x="258.6" y="128.4">ETDAC1_OUT2_P</text>
<text x="222.1" y="145.3">SDR-865-0-PSP486-MT-00-0</text>
<text x="57.3" y="161.4">顺序可调整</text>
<text x="46.7" y="166.5">LTE_LMHB_FBRX_OUT</text>
<text x="49" y="163.9">NR_LB_FBRX</text>
<text x="104.6" y="163.9">SDR_FBRX_IN</text>
<text x="47.2" y="169">5G_FBRX_TX1_SP4T</text>
<text x="48.4" y="171.6">NR_MHB_FBRX</text>
<text x="52.2" y="175.4">VREG_S4A_1P8</text>
<text x="107.7" y="179.2">SDR_RFFE3_CLK</text>
<text x="107.3" y="181.7">SDR_RFFE3_DATA</text>
<text x="251.6" y="202">Elvis</text>
<text x="259" y="202">2014/01/15</text>
<text x="266" y="205.9">11_SDR865_TX/RX_VMSS</text>
<text x="277.6" y="205.9">32</text>
</g>
</svg>
